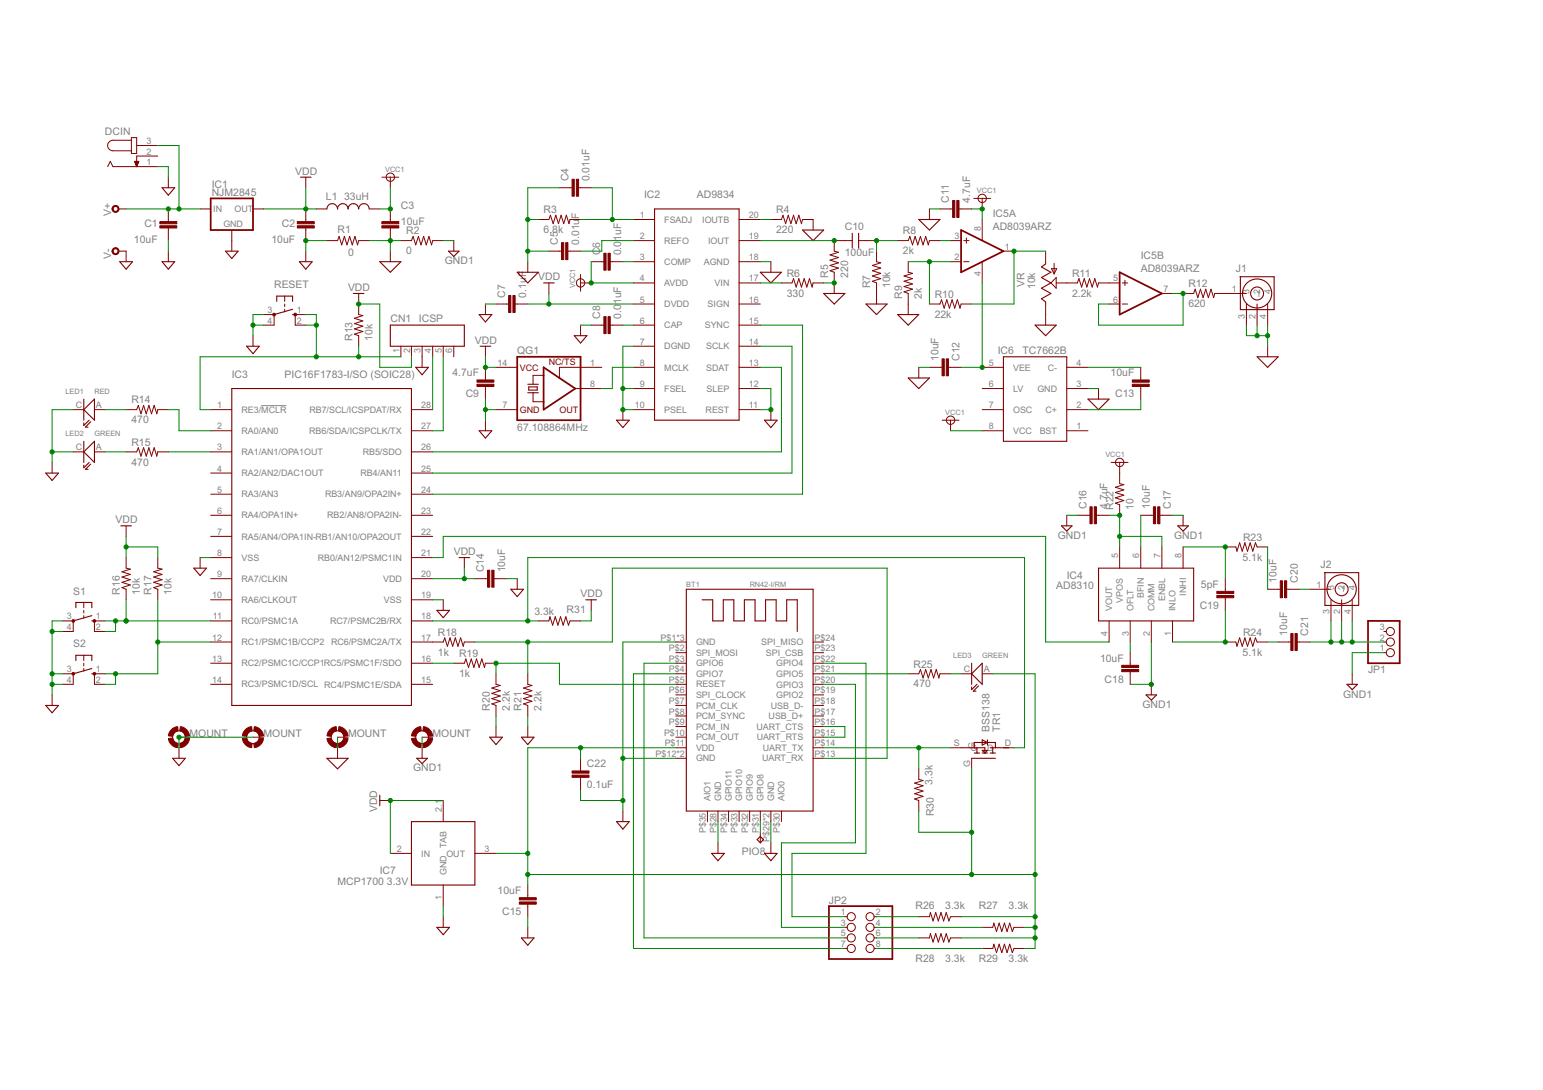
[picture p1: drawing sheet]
<svg xmlns="http://www.w3.org/2000/svg" width="297mm" height="210mm" viewBox="0 0 297 210" stroke-linecap="round" stroke-linejoin="round" font-family="sans-serif">
<path d="M50.3 78.1h4.8" fill="none" stroke="#808080" stroke-width=".19"/>
<g fill="none" stroke="#800000" stroke-width=".21">
<path d="M31.2 36.2h2.4l-1.2 1.4zM57.8 34.1h2.1M23.1 50.4h2.4l-1.2 1.4zM31.2 50.4h2.4l-1.2 1.4zM43.4 48.4h2.4l-1.2 1.4zM53.3 58v-1h3v1M56.3 59.6l-3.5 1M57.6 50.4h2.5l-1.2 1.4zM62.9 40.2a1.03 1.03 0 0 1 1.1-1 1.03 1.03 0 0 1 1 1 1.02 1.02 0 0 1 1-1 1.02 1.02 0 0 1 1 1 1.02 1.02 0 0 1 1-1 1.02 1.02 0 0 1 1 1 1.02 1.02 0 0 1 1.1-1 1.02 1.02 0 0 1 1 1M68 56.5h2.1M73.1 50.4h4.1l-2.1 2zM86.3 48.4h2.1l-1 1z"/>
<path d="M99.6 52.4h4l-2 2.1zM104.6 54.5h2.1M126 40.2h16.3v40.7h-16.3zM146.4 52.4h4l-2 2.1zM154.5 44.3h4.1l-2.1 2zM158.6 56.5h4l-2 2zM164.1 44.9v2.9M165.3 44.9v2.9M166.7 58.5h4.1l-2.1 2.1zM176.9 42.3h4.1l-2.1 2zM201.3 50.8l-.8 .6 1.8 1-1.8 1 1.8 1.1-1.8 1 1.8 1-1.8 1 .8 .6M238.7 53.3h6.6v6.3h-6.5v-6.3"/>
<path d="M16.1 78.9l2.1-2v4zM16.1 76.9v4M44.6 74.8h34.6v61h-34.6zM47.5 66.7h2.4l-1.2 1.4zM56.3 60.6h.5M75.1 62.6h14.3v4.1h-14.3zM80 70.7h2.5l-1.2 1.5zM92.2 60.6h2.5l-1.2 1.4zM92.4 66.7h2.1M101.6 75.6h2M101.6 74h2M101.8 74.5h1.6v.6h-1.6z"/>
<path d="M110.6 64.6h2.4l-1.2 1.5zM172.8 60.6h4.1l-2.1 2zM174.8 72.8h4.1l-2 2zM193.2 68.7h12.2v16.3h-12.2zM199.3 62.6h4l-2 2zM209.4 76.9h4.1l-2 2zM242 68.7h4.1l-2.1 2zM8.8 91.1h2.5l-1.3 1.4zM16.1 87l2.1-2v4zM16.1 85v4M17.2 80.9l-1.1 1v-.5M17.2 89l-1.1 1.1v-.5"/>
<path d="M17.5 81.2l-1.1 1.1h.6M17.5 89.4l-1.1 1h.6M92.2 83h2.5l-1.2 1.4zM118.7 80.9h2.4l-1.2 1.4zM147.2 80.9h2.4l-1.2 1.4zM14.6 117v-1h3.1v1M17.7 119.6h.5M17.7 118.6l-3.6 1M23.3 101.3h2M37.3 109.4h2.5l-1.3 1.4zM84.1 117.5h2.4l-1.2 1.5zM88.4 107.4h2"/>
<path d="M98.3 113.5h2.5l-1.2 1.4zM112.8 115.5h2M132.1 113.5h24.4v42.7h-24.4zM135.2 115.5h2v4.1h2v-4.1h2.1v4.1h2v-4.1h2.1v4.1h2v-4.1h2v4.1h2v-4.1h2.1v6.1M204.3 101.3h2.1l-1 1zM211.5 109.4h18.3v10.2h-18.3zM226.7 101.3h2.1l-1 1zM255 110.3h6.6v6.3h-6.5v-6.3M8.8 135.8h2.5l-1.3 1.5zM14.6 127.2v-1h3.1v1M17.7 129.8h.5M17.7 128.7l-3.6 1.1"/>
<path d="M187 129.8l2.1-2.1v4.1zM187 127.7v4.1M188.1 131.8l-1.1 1v-.5M188.4 132.1l-1 1h.5M220.6 133.8h2.1l-1.1 1zM259.3 131.8h2l-1 1zM33.2 146h2.5l-1.2 1.4zM62.9 146h4.1l-2 2.1zM73.1 153.1v2.1M79.2 158.2h12.2v12.2h-12.2zM80.2 146h2.1l-1 1zM94.3 142h2.4l-1.2 1.4z"/>
<path d="M100.4 142h2.4l-1.2 1.4zM118.7 158.2h2.4l-1.2 1.5zM185 144h4.6v1M187 146h4.6M187.6 145h1M187.6 144v-1h4v1M188.1 144v1M189.1 142.5l1 .5-1 .5zM189.1 145h1M189.1 144.5h1l-.5 .5zM190.1 142.5v1M190.6 145h1"/>
<path d="M190.6 144h3.6M191.1 144v1M84.1 178.6h2.4l-1.2 1.4zM137 164.3h2.4l-1.2 1.5zM145.8 161.7l.6-.6 .6 .6-.6 .6zM147.2 164.3h2.4l-1.2 1.5zM100.4 180.6h2.4l-1.2 1.4z"/>
<circle cx="242" cy="56.5" r="1.25"/>
<circle cx="242" cy="56.5" r="2.81"/>
<circle cx="258.3" cy="113.5" r="1.25"/>
<circle cx="258.3" cy="113.5" r="2.81"/>
</g>
<g fill="none" stroke="#800000" stroke-width=".19">
<path d="M20.7 32.1l.5-1 .5 1h8.7M25.3 27h-3.6a1.02 1.02 0 0 0-1 1 1.02 1.02 0 0 0 1 1h3.6M25.3 26.5h1v3h-1zM25.9 31.1h.8l-.4 1zM25.9 31.2h.8M26 31.2h.6M26 31.3h.6M26 31.4h.6M26.1 31.5h.4M26.1 31.6h.4M26.1 31.7h.4M26.2 31.8h.2"/>
<path d="M26.2 31.9h.2M26.3 32h.1M26.3 28h4.1M30.4 30.1h-4.1v2M32.4 34.1v2.1M58.9 34.1v2.1M73.5 34.1h3.3M75.1 34.1v2.1M107.7 36.2h2.5M111.4 36.2h2.4M187.5 38.2h3.2M189.1 38.2v2"/>
<path d="M22.9 48.4h1.4v2M22.9 40.2h1.4M32.4 40.2v2.5M32.4 43.9v2.4M32.4 48.4v2M38.5 40.2h2.1M44.6 44.3v4.1M48.7 40.2h2M54.8 57v1M54.8 58.5v.6M54.8 59.6v.5M58.9 40.2v2.5"/>
<path d="M58.9 43.9v2.4M58.9 48.4v2M60.9 40.2h2M62.9 46.3h2.1l.3-.8 .5 1.7 .5-1.7 .5 1.7 .5-1.7 .5 1.7 .5-1.7 .5 1.7 .2-.9h2.1M69 56.5v4.1l.8 .2-1.6 .5 1.6 .5-1.6 .5 1.6 .5-1.6 .5 1.6 .5-1.6 .5 .8 .3v2.1M71.1 40.2h2M75.1 40.2v2.5M75.1 43.9v2.4M75.1 48.4v2M77.2 46.3h2l.3-.8 .5 1.7 .5-1.7 .5 1.7 .6-1.7 .5 1.7 .5-1.7 .5 1.7 .2-.9h2M87.4 46.3v2.1M93.5 58.5v2.1"/>
<path d="M95.5 58.5h2.4M99.1 58.5h2.5M101.6 50.4v2M103.6 42.3h2.1l.3-.9 .5 1.7 .5-1.7 .5 1.7 .5-1.7 .5 1.7 .5-1.7 .5 1.7 .2-.8h2.1M105.7 48.4h2.4M105.7 54.5v2M109.3 48.4h2.5M111.8 54.5h2M111.8 52.9v3.2M113.8 50.4h2.4M117.5 50.4h2.4M121.9 50.4h4.1"/>
<path d="M121.9 54.5h4.1M121.9 58.5h4.1M121.9 42.3h4.1M121.9 46.3h4.1M142.3 50.4h4.1M142.3 54.5h4.1M142.3 58.5h4.1M142.3 42.3h4.1M142.3 46.3h4.1M148.4 42.3h2l.3-.9 .5 1.7 .5-1.7 .6 1.7 .5-1.7 .5 1.7 .5-1.7 .5 1.7 .2-.8h2v2M148.4 50.4v2M150.4 54.5h2.1l.3-.8 .5 1.6 .5-1.6 .5 1.6 .5-1.6 .5 1.6 .5-1.6 .5 1.6 .2-.8h2.1"/>
<path d="M164.1 46.3h-3.5v2.1l.8 .2-1.6 .5 1.6 .5-1.6 .5 1.6 .5-1.6 .5 1.6 .5-1.6 .5 .8 .3v4.1M165.3 46.3h3.4M168.7 48.4v2l.8 .2-1.6 .5 1.6 .5-1.6 .5 1.6 .5-1.6 .5 1.6 .6-1.6 .5 .8 .3v4M172.8 46.3h2l.4-.8 .5 1.7 .5-1.7 .5 1.7 .5-1.7 .5 1.7 .5-1.7 .5 1.7 .2-.9h2.1M174.8 50.4v2l.9 .2-1.7 .5 1.7 .6-1.7 .5 1.7 .5-1.7 .5 1.7 .5-1.7 .5 .8 .3v4.1M178.9 58.5h2.1l.3-.8 .5 1.7 .5-1.7 .5 1.7 .5-1.7 .5 1.7 .5-1.7 .5 1.7 .2-.9h2M178.9 40.2v2.1M181 40.2h2.4M183 50.4h2M183 46.3h2M184.6 40.2h2.4M185.5 50.4h1"/>
<path d="M185.5 46.3h1M186 45.8v1M189.1 42.3v4M189.1 50.4v4.1M193.2 48.4h2M201.3 48.4v2.4M201.3 58.1v4.5M202.4 51.7h1l-.5 1zM202.9 50.7v2M203.3 54.5h4.1l.3-.8 .5 1.6 .5-1.6 .5 1.6 .5-1.6 .5 1.6 .6-1.6 .5 1.6 .2-.8h4M203.3 53.4v2.1l-1-1zM213.5 58.5h2"/>
<path d="M216 54.5h1.1M216 58.5h1.1M216.6 54v1M223.7 56.5h2M227.8 56.5h2l.3-.8 .5 1.6 .5-1.6 .5 1.6 .5-1.6 .5 1.6 .5-1.6 .5 1.6 .2-.8h6.1M239.9 58.5v4.1M242 58.5v4.1M244 58.5v4.1M14.1 78.9h2M18.2 78.9h2M24.3 78.9h2l.3-.8 .5 1.6 .5-1.6 .6 1.6 .5-1.6 .5 1.6 .5-1.6 .5 1.6 .2-.8h2M40.6 78.9h4"/>
<path d="M48.7 64.6v2.1M50.7 60.6h2.1v2h-2.1M58.9 60.6h-2.1v2h2.1M77.2 66.7v2M79.2 78.9h4.1M79.2 66.7v2M81.3 66.7v4M83.3 66.7v2M85.3 66.7v2M87.4 66.7v2M93.5 66.7v2M93.5 70.7v2.5"/>
<path d="M93.5 74.4v2.5M95.5 70.7h4.1M95.5 78.9h4.1M102.6 75.6v1.8h2M104.6 72.3h-2v1.7M110.7 74.8h5.1M111.8 62.6v2M113.8 62.6h2.4M115.8 70.7h-8.1v2.1M117.5 62.6h2.4M119.9 78.9v2M121.9 62.6h4.1"/>
<path d="M121.9 66.7h4.1M121.9 74.8h4.1M121.9 70.7h4.1M121.9 78.9h4.1M142.3 62.6h4.1M142.3 66.7h4.1M142.3 74.8h4.1M142.3 70.7h4.1M142.3 78.9h4.1M148.4 78.9v2M176.9 70.7v2.1M178.9 70.7h2.5"/>
<path d="M182.6 70.7h2.4M189.1 74.8h4.1M189.1 70.7h4.1M189.1 78.9h4.1M205.4 74.8h4M205.4 70.7h4M205.4 78.9h4M211.5 74.8v2.1M219.6 70.7v2.5M219.6 74.4v2.5M244 66.7v2M10 89v2.1"/>
<path d="M14.1 87h2M18.2 87h2M24.3 87h2l.3-.8 .5 1.6 .5-1.6 .6 1.6 .5-1.6 .5 1.6 .5-1.6 .5 1.6 .2-.8h2M40.6 83h4M40.6 87h4M40.6 91.1h4M40.6 95.2h4M40.6 99.2h4M79.2 83h4.1M79.2 87h4.1M79.2 91.1h4.1M79.2 95.2h4.1"/>
<path d="M79.2 99.2h4.1M93.5 80.9v2.1M181.4 80.9h3.2M183 80.9v2.1M189.1 83h4.1M205.4 83h4M205.4 99.2v2.1M207.4 99.2h2.4M211.1 99.2h2.4M213.9 89h3.3M215.5 89v4.1l.8 .2-1.6 .5 1.6 .5-1.6 .5 1.6 .6-1.6 .5 1.6 .5-1.6 .5 .8 .3v2M219.6 99.2h2.5"/>
<path d="M223.3 99.2h2.4M227.8 99.2v2.1M12.1 119.6h2v2h-2M16.1 116v1M16.1 117.5v.5M16.1 118.6v.5M20.2 119.6h-2v2h2M24.3 101.3v2M24.3 107.4v2l.8 .2-1.6 .5 1.6 .5-1.6 .5 1.6 .5-1.6 .5 1.6 .5-1.6 .6 .8 .3v2M30.4 107.4v2l.8 .2-1.6 .5 1.6 .5-1.6 .5 1.6 .5-1.6 .5 1.6 .5-1.6 .6 .8 .3v2M38.5 107.4v2M40.6 103.3h4"/>
<path d="M40.6 115.5h4M40.6 111.4h4M40.6 107.4h4M40.6 119.6h4M79.2 103.3h4.1M79.2 115.5h4.1M79.2 111.4h4.1M79.2 107.4h4.1M79.2 119.6h4.1M85.3 115.5v2M89.4 107.4v2M91.4 111.4h2.5"/>
<path d="M95.1 111.4h2.4M99.6 111.4v2.1M103.6 119.6h2.1l.2-.8 .5 1.6 .5-1.6 .5 1.6 .5-1.6 .5 1.6 .5-1.6 .5 1.6 .3-.8h2.1M113.8 115.5v2M213.5 119.6v4M215.5 105.3v4.1M217.6 119.6v4M219.6 105.3v4.1M221.6 119.6v4M223.7 105.3v4.1M225.7 119.6v4M227.8 105.3v4.1"/>
<path d="M235.9 105.3h2l.2 .9 .5-1.7 .5 1.7 .5-1.7 .6 1.7 .5-1.7 .5 1.7 .5-1.7 .3 .8h2M235.9 111.4v2.5M235.9 115.1v2.4M244 113.5h2.5M247.7 113.5h2.4M252.2 113.5h4M256.2 115.5v4.1M258.3 115.5v4.1M260.3 115.5v4.1M10 133.8v2M12.1 129.8h2v2h-2M16.1 126.2v1"/>
<path d="M16.1 127.7v.5M16.1 128.7v.5M20.2 129.8h-2v2h2M40.6 123.6h4M40.6 127.7h4M40.6 131.8h4M79.2 123.6h6.1l.3-.8 .5 1.7 .5-1.7 .5 1.7 .6-1.7 .5 1.7 .5-1.7 .5 1.7 .2-.9h2M79.2 127.7h4.1M79.2 131.8h4.1M87.4 127.7h2l.3-.8 .5 1.6 .5-1.6 .5 1.6 .5-1.6 .5 1.6 .6-1.6 .5 1.6 .2-.8h2M95.5 129.8v2l.8 .2-1.6 .5 1.6 .5-1.6 .5 1.6 .5-1.6 .5 1.6 .5-1.6 .6 .8 .2v2.1M95.5 139.9v2.1"/>
<path d="M101.6 129.8v2l.8 .2-1.6 .5 1.6 .5-1.6 .5 1.6 .5-1.6 .5 1.6 .5-1.6 .6 .8 .2v2.1M101.6 139.9v2.1M130.1 123.6h2M130.1 127.7h2M130.1 131.8h2M130.1 125.7h2M130.1 129.8h2M130.1 133.8h2M130.1 135.8h2M130.1 137.9h2M130.1 139.9h2M156.5 123.6h2.1"/>
<path d="M156.5 127.7h2.1M156.5 131.8h2.1M156.5 125.7h2.1M156.5 129.8h2.1M156.5 133.8h2.1M156.5 135.8h2.1M156.5 137.9h2.1M156.5 139.9h2.1M174.8 129.8h2.1l.3-.9 .5 1.7 .5-1.7 .5 1.7 .5-1.7 .5 1.7 .5-1.7 .5 1.7 .3-.8h2M185 129.8h2M189.1 129.8h2M217.6 125.7v2.4"/>
<path d="M217.6 129.3v2.5M221.6 131.8v2M235.9 123.6h2l.2 .9 .5-1.7 .5 1.7 .5-1.7 .6 1.7 .5-1.7 .5 1.7 .5-1.7 .3 .8h2M246.1 123.6h2.4M249.7 123.6h2.5M260.3 129.8v2M266.4 123.6h.4M266.4 125.7h.4M266.4 121.6h.4M34.5 142h2M34.5 144v2M48.7 142h2"/>
<path d="M65 142h2M65 144v2M73.1 154.2h2M81.3 144v2M81.3 142h2M85.3 154.2v4M111.8 146v2.5M111.8 149.7v2.4M119.9 156.2v2M130.1 142h2M130.1 144h2M130.1 146h2"/>
<path d="M136.2 156.2v2M138.2 156.2v2M140.3 156.2v2M142.3 156.2v2M144.3 156.2v2M146.4 156.2v2M148.4 156.2v2M150.4 156.2v2M156.5 142h2.1M156.5 144h2.1M156.5 146h2.1M176.9 148.1v2l.8 .2-1.6 .5 1.6 .5-1.6 .5 1.6 .5-1.6 .5 1.6 .6-1.6 .5 .8 .3v2"/>
<path d="M183 144h2M187 146v2.1M193.2 144h2M75.1 164.3h4.1M85.3 170.4v4.1M85.3 176.5v2.1M91.4 164.3h4.1M101.6 170.4v2.5M101.6 174.1v2.4M101.6 178.6v2M138.2 162.3v2M146.4 160.3v2"/>
<path d="M148.4 162.3v2M162.6 176.5h.5M162.6 178.6h.5M168.3 176.5h.4M168.3 178.6h.4M176.9 176.5h2l.2-.8 .5 1.7 .5-1.7 .5 1.7 .5-1.7 .6 1.7 .5-1.7 .5 1.7 .3-.9h2M189.1 178.6h2l.2-.8 .5 1.6 .5-1.6 .5 1.6 .6-1.6 .5 1.6 .5-1.6 .5 1.6 .3-.8h2M162.6 180.6h.5M162.6 182.6h.5M168.3 180.6h.4M168.3 182.6h.4M176.9 180.6h2l.2-.8 .5 1.6 .5-1.6 .5 1.6 .5-1.6 .6 1.6 .5-1.6 .5 1.6 .3-.8h2"/>
<path d="M189.1 182.6h2l.2-.8 .5 1.7 .5-1.7 .5 1.7 .6-1.7 .5 1.7 .5-1.7 .5 1.7 .3-.9h2"/>
<circle cx="75.1" cy="34.1" r=".8"/>
<circle cx="189.1" cy="38.2" r=".8"/>
<circle cx="111.8" cy="54.5" r=".8"/>
<circle cx="183" cy="80.9" r=".8"/>
<circle cx="215.5" cy="89" r=".8"/>
<circle cx="267.7" cy="125.7" r=".78"/>
<circle cx="267.7" cy="123.6" r=".78"/>
<circle cx="267.7" cy="121.6" r=".78"/>
<circle cx="34.5" cy="142" r="1.23"/>
<circle cx="48.7" cy="142" r="1.23"/>
<circle cx="65" cy="142" r="1.23"/>
<circle cx="81.3" cy="142" r="1.23"/>
<circle cx="163.9" cy="178.6" r=".78"/>
<circle cx="163.9" cy="176.5" r=".78"/>
<circle cx="167.5" cy="178.6" r=".78"/>
<circle cx="167.5" cy="176.5" r=".78"/>
<circle cx="163.9" cy="182.6" r=".78"/>
<circle cx="163.9" cy="180.6" r=".78"/>
<circle cx="167.5" cy="180.6" r=".78"/>
<circle cx="167.5" cy="182.6" r=".78"/>
</g>
<path d="M40.6 38.2h8.1v6.1h-8.1zM185 44.3l8.2 4.1-8.2 4zM215.5 52.4l8.2 4.1-8.2 4.1zM99.6 68.7h12.2v12.2h-12.2zM104.6 70.7l6.1 4.1-6.1 4.1zM263.4 119.6h6.1v8.1h-6.1zM159.6 174.5h12.2v10.2h-12.2z" fill="none" stroke="#800000" stroke-width=".34"/>
<g fill="#800000" stroke="#800000" stroke-width=".19">
<path d="M184.2 38.6h.4v3.3h-.4z"/>
<path d="M183.4 38.6h.4v3.3h-.4z"/>
<path d="M218 73.2h3.2v.4h-3.2z"/>
<path d="M218 74h3.2v.4h-3.2z"/>
<path d="M181.4 69.1h.4v3.3h-.4z"/>
<path d="M182.2 69.1h.4v3.3h-.4z"/>
<path d="M246.5 111.8h.4v3.3h-.4z"/>
<path d="M247.3 111.8h.4v3.3h-.4z"/>
<path d="M248.5 122h.4v3.3h-.4z"/>
<path d="M249.3 122h.4v3.3h-.4z"/>
<path d="M234.3 113.9h3.2v.4h-3.2z"/>
<path d="M234.3 114.7h3.2v.4h-3.2z"/>
<path d="M222 97.6h.5v3.3h-.5z"/>
<path d="M222.9 97.6h.4v3.3h-.4z"/>
<path d="M215.9 128.1h3.3v.4h-3.3z"/>
<path d="M215.9 128.9h3.3v.4h-3.3z"/>
<path d="M108.9 46.7h.4v3.3h-.4z"/>
<path d="M108.1 46.7h.4v3.3h-.4z"/>
<path d="M98.7 56.9h.5v3.3h-.5z"/>
<path d="M97.9 56.9h.4v3.3h-.4z"/>
<path d="M111 34.5h.4v3.3h-.4z"/>
<path d="M110.1 34.5h.5v3.3h-.5z"/>
<path d="M117.1 48.8h.4v3.2h-.4z"/>
<path d="M116.2 48.8h.5v3.2h-.5z"/>
<path d="M117.1 61h.4v3.2h-.4z"/>
<path d="M116.2 61h.5v3.2h-.5z"/>
<path d="M91.8 73.2h3.3v.4h-3.3z"/>
<path d="M91.8 74h3.3v.4h-3.3z"/>
<path d="M100 172.9h3.2v.4h-3.2z"/>
<path d="M100 173.7h3.2v.4h-3.2z"/>
<path d="M57.2 42.7h3.3v.4h-3.3z"/>
<path d="M57.2 43.5h3.3v.4h-3.3z"/>
<path d="M73.5 42.7h3.3v.4h-3.3z"/>
<path d="M73.5 43.5h3.3v.4h-3.3z"/>
<path d="M30.8 42.7h3.2v.4h-3.2z"/>
<path d="M30.8 43.5h3.2v.4h-3.2z"/>
<path d="M210.7 97.6h.4v3.3h-.4z"/>
<path d="M209.8 97.6h.4v3.3h-.4z"/>
<path d="M94.7 109.8h.4v3.3h-.4z"/>
<path d="M93.9 109.8h.4v3.3h-.4z"/>
<path d="M110.1 149.3h3.3v.4h-3.3z"/>
<path d="M110.1 148.5h3.3v.4h-3.3z"/>
</g>
<g fill="#800000" stroke="#800000" stroke-width=".19">
<path d="M21.7 39.8a.67 .67 0 0 1 1.1 .1 .67 .67 0 0 1-.4 1 .67 .67 0 0 1-.8-.7h.2a.48 .48 0 0 1 .6-.4 .48 .48 0 0 1 .2 .7 .48 .48 0 0 1-.8-.1v-.2h-.2z" fill-rule="evenodd"/>
<path d="M21.7 47.9a.67 .67 0 0 1 1.1 .1 .67 .67 0 0 1-.4 1 .67 .67 0 0 1-.8-.6h.2a.48 .48 0 0 1 .6-.5 .48 .48 0 0 1 .2 .8 .48 .48 0 0 1-.8-.2v-.1h-.2z" fill-rule="evenodd"/>
<path d="M34.7 139.9a2.04 2.04 0 0 1 1.8 1.8l-.8 .1-.4-.7-.7-.4z" fill-rule="evenodd"/>
<path d="M33 140.5l.6-.4 .6-.2 .1 .8-.7 .4-.4 .7-.8-.1 .2-.6z" fill-rule="evenodd"/>
<path d="M32.4 142.2l.8-.1 .4 .7 .7 .4-.1 .8a1.99 1.99 0 0 1-1.8-1.8z" fill-rule="evenodd"/>
<path d="M34.6 143.2l.7-.4 .4-.7 .8 .1a2.04 2.04 0 0 1-1.8 1.8z" fill-rule="evenodd"/>
<path d="M49 139.9a1.99 1.99 0 0 1 1.7 1.8l-.8 .1-.3-.7-.7-.4z" fill-rule="evenodd"/>
<path d="M47.2 140.5l.7-.4 .6-.2v.8l-.7 .4-.3 .7-.8-.1 .1-.6z" fill-rule="evenodd"/>
<path d="M46.7 142.2l.8-.1 .3 .7 .7 .4v.8a1.99 1.99 0 0 1-1.8-1.8z" fill-rule="evenodd"/>
<path d="M49.9 142.1l.8 .1a1.99 1.99 0 0 1-1.7 1.8l-.1-.8 .7-.4z" fill-rule="evenodd"/>
<path d="M65.2 139.9a1.99 1.99 0 0 1 1.8 1.8l-.8 .1-.4-.7-.7-.4z" fill-rule="evenodd"/>
<path d="M63.5 140.5l.7-.4 .5-.2 .1 .8-.7 .4-.3 .7-.9-.1 .2-.6z" fill-rule="evenodd"/>
<path d="M62.9 142.2l.9-.1 .3 .7 .7 .4-.1 .8a1.99 1.99 0 0 1-1.8-1.8z" fill-rule="evenodd"/>
<path d="M65.1 143.2l.7-.4 .4-.7 .8 .1a1.99 1.99 0 0 1-1.8 1.8z" fill-rule="evenodd"/>
<path d="M81.5 139.9a2.04 2.04 0 0 1 1.8 1.8l-.8 .1-.4-.7-.7-.4z" fill-rule="evenodd"/>
<path d="M79.8 140.5l.6-.4 .6-.2 .1 .8-.7 .4-.4 .7-.8-.1 .2-.6z" fill-rule="evenodd"/>
<path d="M79.2 142.2l.8-.1 .4 .7 .7 .4-.1 .8a1.99 1.99 0 0 1-1.8-1.8z" fill-rule="evenodd"/>
<path d="M81.4 143.2l.7-.4 .4-.7 .8 .1a2.04 2.04 0 0 1-1.8 1.8z" fill-rule="evenodd"/>
<path d="M13.9 119.4h.4v.4h-.4z" fill-rule="evenodd"/>
<path d="M18 119.4h.4v.4h-.4z" fill-rule="evenodd"/>
<circle cx="52.8" cy="60.6" r=".27"/>
<circle cx="56.8" cy="60.6" r=".27"/>
<circle cx="14.1" cy="129.7" r=".27"/>
<circle cx="18.2" cy="129.7" r=".27"/>
</g>
<g fill="none" stroke="#008000" stroke-width=".19">
<path d="M30.4 32.1h2v2M30.4 28h4.1v12.2M58.9 36.2v4M75.1 36.2v4h-2M107.7 36.2h-6.1v14.2M113.8 36.2h4.1v6.1M24.3 40.2h14.2M32.4 46.3v2.1M50.7 40.2h10.2M62.9 46.3h-4v2.1M69 58.5h4.1v12.2h6.1v-2M71.1 46.3h6.1"/>
<path d="M75.1 46.3v2.1M85.3 46.3h2.1M93.5 58.5h2M101.6 42.3h2M101.6 48.4h4.1M101.6 58.5h20.3M105.7 56.5v2M111.8 42.3h10.1M113.8 50.4v4.1h8.1M119.9 50.4h2M121.9 46.3h-6.1v2.1h-4M146.4 54.5h4"/>
<path d="M146.4 50.4h2M146.4 42.3h2M146.4 46.3h14.2M158.6 54.5h2M172.8 46.3h-4.1v2.1M174.8 50.4h8.2M178.9 40.2h2.1M178.9 50.4v8.1M181 46.3h2M187 40.2h2.1v2.1M189.1 54.5v16.2h-4.1M201.3 48.4h-6.1v10.1h-8.2"/>
<path d="M225.7 56.5h2.1v6.1h-16.3v-4.1h2M14.1 78.9h-4.1v10.1M20.2 78.9h4.1M32.4 78.9h2.1v4.1h6.1M48.7 62.6h2M50.7 60.6h-2v4M58.9 62.6h2M58.9 60.6h2v8.1M69 66.7v2M77.2 68.7h-38.7v10.2h2.1M83.3 68.7v10.2M85.3 68.7v14.3h-2"/>
<path d="M93.5 68.7v2h2M93.5 78.9h2M93.5 76.9v4M111.8 62.6h2M119.9 74.8h2M119.9 62.6h2M121.9 70.7h-4v4.1h-2.1M121.9 66.7h-2v12.2h2M146.4 74.8h2v4.1h-2M146.4 70.7h4v16.3h-67.1M146.4 62.6h8.1v32.6h-71.2M146.4 66.7h6.1v24.4h-69.2"/>
<path d="M176.9 70.7h2M209.4 74.8h2.1M209.4 70.7h10.2M219.6 76.9v2h-10.2M239.9 62.6v2h4.1M242 62.6v2M244 62.6v4.1M10 87h4.1M20.2 87h4.1M32.4 87h8.2M183 83h6.1M205.4 99.2h2"/>
<path d="M213.5 99.2h2v6.1M219.6 99.2v6.1M225.7 99.2h2.1M12.1 119.6h-2.1v14.2M20.2 119.6h20.4M22.2 119.6v2h-2M24.3 105.3h6.1v2.1M24.3 103.3v4.1M24.3 115.5v4.1M30.4 115.5v14.3h-10.2M38.5 107.4h2.1M83.3 107.4h2v-4.1h116v20.3h12.2"/>
<path d="M83.3 111.4h8.1M83.3 115.5h2M83.3 119.6h20.3M89.4 109.4v2M97.5 111.4h2.1M101.6 119.6v-12.2h95.6v36.6h-2M113.8 117.5v2.1h-2M215.5 103.3h8.2v2M227.8 105.3h8.1v6.1M235.9 117.5v6.1h-10.2M244 105.3v8.2M250.1 113.5h2.1"/>
<path d="M256.2 119.6v4M258.3 119.6v4M260.3 119.6v4M10 131.8h2.1M10 129.8h2.1M10 121.6h2.1M22.2 129.8v2h-2M30.4 123.6h10.2M83.3 127.7h4.1M91.4 123.6h26.5v-14.2h52.9v36.6h-12.2M95.5 129.8v-2.1h12.2v4.1h22.4M95.5 137.9v2"/>
<path d="M101.6 123.6v6.2M101.6 137.9v2M130.1 123.6h-10.2v32.6M130.1 129.8h-8.2v52.8h40.7M130.1 127.7h-6.1v52.9h38.6M158.6 139.9h4v2.1h-4M158.6 131.8h6.1v30.5h-14.3v16.3h12.2M158.6 129.8h16.2M158.6 127.7h8.1v36.6h-14.2v12.2h10.1M183 129.8h2M191.1 129.8h8.2v52.8h-2.1M217.6 123.6v2.1"/>
<path d="M221.6 123.6v8.2h-4M244 123.6h2.1M252.2 123.6h14.2M266.4 125.7h-6.1v4.1M48.7 142h-14.2v2M65 142v2M81.3 142v2M85.3 154.2h-10.2v10.1M111.8 152.1v2.1h8.1M111.8 144v2M119.9 146h10.2M130.1 144h-28.5v26.4"/>
<path d="M138.2 158.2v4.1M146.4 158.2v2.1M148.4 158.2v4.1M158.6 144h24.4M176.9 144v4.1M176.9 156.2v4.1h10.1M187 148.1v20.3M85.3 174.5v2M95.5 164.3h6.1M101.6 176.5v2.1M101.6 168.4h97.7M168.7 178.6h20.4"/>
<path d="M168.7 176.5h8.2M185 176.5h14.3M197.2 178.6h2.1M168.7 180.6h8.2M168.7 182.6h20.4M185 180.6h14.3"/>
</g>
<g fill="#008000" stroke="#008000" stroke-width=".19">
<circle cx="160.6" cy="54.5" r=".4"/>
<circle cx="101.6" cy="42.3" r=".4"/>
<circle cx="101.6" cy="48.4" r=".4"/>
<circle cx="244" cy="64.6" r=".4"/>
<circle cx="242" cy="64.6" r=".4"/>
<circle cx="75.1" cy="46.3" r=".4"/>
<circle cx="189.1" cy="40.2" r=".4"/>
<circle cx="113.8" cy="54.5" r=".4"/>
<circle cx="75.1" cy="40.2" r=".4"/>
<circle cx="178.9" cy="50.4" r=".4"/>
<circle cx="227.8" cy="56.5" r=".4"/>
<circle cx="195.2" cy="48.4" r=".4"/>
<circle cx="189.1" cy="70.7" r=".4"/>
<circle cx="168.7" cy="46.3" r=".4"/>
<circle cx="235.9" cy="105.3" r=".4"/>
<circle cx="235.9" cy="123.6" r=".4"/>
<circle cx="160.6" cy="46.3" r=".4"/>
<circle cx="117.9" cy="42.3" r=".4"/>
<circle cx="119.9" cy="74.8" r=".4"/>
<circle cx="119.9" cy="78.9" r=".4"/>
<circle cx="148.4" cy="78.9" r=".4"/>
<circle cx="93.5" cy="78.9" r=".4"/>
<circle cx="58.9" cy="46.3" r=".4"/>
<circle cx="34.5" cy="142" r=".4"/>
<circle cx="10" cy="87" r=".4"/>
<circle cx="48.7" cy="62.6" r=".4"/>
<circle cx="10" cy="121.6" r=".4"/>
<circle cx="10" cy="131.8" r=".4"/>
<circle cx="10" cy="129.8" r=".4"/>
<circle cx="119.9" cy="146" r=".4"/>
<circle cx="119.9" cy="154.2" r=".4"/>
<circle cx="105.7" cy="58.5" r=".4"/>
<circle cx="93.5" cy="70.7" r=".4"/>
<circle cx="69" cy="58.5" r=".4"/>
<circle cx="58.9" cy="40.2" r=".4"/>
<circle cx="89.4" cy="111.4" r=".4"/>
<circle cx="75.1" cy="154.2" r=".4"/>
<circle cx="24.3" cy="105.3" r=".4"/>
<circle cx="101.6" cy="119.6" r=".4"/>
<circle cx="60.9" cy="62.6" r=".4"/>
<circle cx="69" cy="68.7" r=".4"/>
<circle cx="60.9" cy="68.7" r=".4"/>
<circle cx="24.3" cy="119.6" r=".4"/>
<circle cx="22.2" cy="119.6" r=".4"/>
<circle cx="30.4" cy="123.6" r=".4"/>
<circle cx="22.2" cy="129.8" r=".4"/>
<circle cx="32.4" cy="40.2" r=".4"/>
<circle cx="34.5" cy="40.2" r=".4"/>
<circle cx="221.6" cy="131.8" r=".4"/>
<circle cx="101.6" cy="123.6" r=".4"/>
<circle cx="95.5" cy="127.7" r=".4"/>
<circle cx="215.5" cy="103.3" r=".4"/>
<circle cx="215.5" cy="99.2" r=".4"/>
<circle cx="199.3" cy="180.6" r=".4"/>
<circle cx="199.3" cy="178.6" r=".4"/>
<circle cx="101.6" cy="164.3" r=".4"/>
<circle cx="111.8" cy="144" r=".4"/>
<circle cx="101.6" cy="168.4" r=".4"/>
<circle cx="199.3" cy="176.5" r=".4"/>
<circle cx="199.3" cy="168.4" r=".4"/>
<circle cx="187" cy="168.4" r=".4"/>
<circle cx="187" cy="160.3" r=".4"/>
<circle cx="176.9" cy="144" r=".4"/>
<circle cx="256.2" cy="123.6" r=".4"/>
<circle cx="258.3" cy="123.6" r=".4"/>
<circle cx="260.3" cy="123.6" r=".4"/>
</g>
<g font-size="2.2" fill="#808080">
<text x="20.2" y="26">DCIN</text>
<text x="56.8" y="33.6">VDD</text>
<text x="109.4" y="34.9" transform="rotate(-90 109.4 34.9)">C4</text>
<text x="113.5" y="34.9" transform="rotate(-90 113.5 34.9)">0.01uF</text>
<text x="21.4" y="41.7" transform="rotate(-90 21.4 41.7)">V+</text>
<text x="40.8" y="37.8">NJM2845</text>
<text x="40.8" y="36.2">IC1</text>
<text x="62.7" y="38.6">L1</text>
<text x="66.2" y="38.6">33uH</text>
<text x="77.2" y="40.2">C3</text>
<text x="104.6" y="41.1">R3</text>
<text x="124" y="38.2">IC2</text>
<text x="134.2" y="38.2">AD9834</text>
<text x="149.4" y="41.1">R4</text>
<text x="182.7" y="39" transform="rotate(-90 182.7 39)">C11</text>
<text x="186.7" y="39" transform="rotate(-90 186.7 39)">4.7uF</text>
<text x="191.1" y="41.8">IC5A</text>
<text x="25.8" y="46.7">10uF</text>
<text x="27.8" y="43.7">C1</text>
<text x="52.2" y="46.7">10uF</text>
<text x="54.3" y="43.7">C2</text>
<text x="65" y="44.9">R1</text>
<text x="77.2" y="43.3">10uF</text>
<text x="78.2" y="45.1">R2</text>
<text x="104.6" y="44.9">6.8k</text>
<text x="107.4" y="47.1" transform="rotate(-90 107.4 47.1)">C5</text>
<text x="111.5" y="47.1" transform="rotate(-90 111.5 47.1)">0.01u</text>
<text x="111.5" y="42.1" transform="rotate(-90 111.5 42.1)">F</text>
<text x="115.5" y="47.7" transform="rotate(-90 115.5 47.7)">6</text>
<text x="149.4" y="44.9">220</text>
<text x="162.6" y="44.3">C10</text>
<text x="173.8" y="45.1">R8</text>
<text x="191.1" y="44.3">AD8039ARZ</text>
<text x="21.4" y="49.8" transform="rotate(-90 21.4 49.8)">V-</text>
<text x="67" y="49.3">0</text>
<text x="78.2" y="49">0</text>
<text x="85.6" y="50.9">GND1</text>
<text x="103.6" y="54">VDD</text>
<text x="115.5" y="49.2" transform="rotate(-90 115.5 49.2)">C</text>
<text x="119.6" y="49.2" transform="rotate(-90 119.6 49.2)">0.01uF</text>
<text x="151.4" y="53.3">R6</text>
<text x="159.4" y="53.5" transform="rotate(-90 159.4 53.5)">R5</text>
<text x="162.6" y="49.4">100uF</text>
<text x="163.2" y="53.5" transform="rotate(-90 163.2 53.5)">220</text>
<text x="173.8" y="49">2k</text>
<text x="206.4" y="53.3">R11</text>
<text x="219.6" y="52.4">AD8039ARZ</text>
<text x="219.6" y="49.9">IC5B</text>
<text x="237.9" y="52.4">J1</text>
<text x="52.8" y="55.5">RESET</text>
<text x="67" y="56">VDD</text>
<text x="97.2" y="57.3" transform="rotate(-90 97.2 57.3)">C7</text>
<text x="101.3" y="57.3" transform="rotate(-90 101.3 57.3)">0.1uF</text>
<text x="151.4" y="57.1">330</text>
<text x="167.5" y="55.5" transform="rotate(-90 167.5 55.5)">R7</text>
<text x="171.4" y="55.5" transform="rotate(-90 171.4 55.5)">10k</text>
<text x="173.6" y="57.5" transform="rotate(-90 173.6 57.5)">R9</text>
<text x="177.5" y="57.5" transform="rotate(-90 177.5 57.5)">2k</text>
<text x="179.9" y="57.3">R10</text>
<text x="197.2" y="55.2" transform="rotate(-90 197.2 55.2)">VR</text>
<text x="199.3" y="55.7" transform="rotate(-90 199.3 55.7)">10k</text>
<text x="206.4" y="57.1">2.2k</text>
<text x="228.8" y="59.2">620</text>
<text x="228.8" y="55.3">R12</text>
<text x="67.8" y="65.7" transform="rotate(-90 67.8 65.7)">R13</text>
<text x="71.7" y="65.7" transform="rotate(-90 71.7 65.7)">10k</text>
<text x="75.2" y="62">CN1 ICSP</text>
<text x="115.5" y="61.4" transform="rotate(-90 115.5 61.4)">C8</text>
<text x="119.6" y="61.4" transform="rotate(-90 119.6 61.4)">0.01uF</text>
<text x="179.9" y="61.2">22k</text>
<text x="91.4" y="66.2">VDD</text>
<text x="99.6" y="68.2">QG1</text>
<text x="180.6" y="69.5" transform="rotate(-90 180.6 69.5)">10uF</text>
<text x="184.7" y="69.5" transform="rotate(-90 184.7 69.5)">C12</text>
<text x="192.1" y="68.1">IC6</text>
<text x="196.8" y="68.1">TC7662B</text>
<text x="25.3" y="77.7">R14</text>
<text x="44.6" y="72.8">IC3</text>
<text x="54.8" y="72.8">PIC16F1783-I/SO (SOIC28)</text>
<text x="87.1" y="72.5">4.7uF</text>
<text x="89.7" y="76.5">C9</text>
<text x="213.8" y="72.5">10uF</text>
<text x="214.7" y="76.5">C13</text>
<text x="25.3" y="81.5">470</text>
<text x="99.6" y="83">67.108864MHz</text>
<text x="25.3" y="89.7">470</text>
<text x="25.3" y="85.8">R15</text>
<text x="22.2" y="100.8">VDD</text>
<text x="209.1" y="98" transform="rotate(-90 209.1 98)">C16</text>
<text x="213.2" y="98" transform="rotate(-90 213.2 98)">4.7uF</text>
<text x="214.3" y="98.2" transform="rotate(-90 214.3 98.2)">R22</text>
<text x="218.2" y="98.2" transform="rotate(-90 218.2 98.2)">10</text>
<text x="221.3" y="98" transform="rotate(-90 221.3 98)">10uF</text>
<text x="225.4" y="98" transform="rotate(-90 225.4 98)">C17</text>
<text x="87.4" y="106.9">VDD</text>
<text x="203.6" y="103.8">GND1</text>
<text x="226" y="103.8">GND1</text>
<text x="239.2" y="108">5.1k</text>
<text x="239.3" y="104.1">R23</text>
<text x="93.2" y="110.2" transform="rotate(-90 93.2 110.2)">C14</text>
<text x="97.2" y="110.2" transform="rotate(-90 97.2 110.2)">10uF</text>
<text x="203.3" y="113.5">AD8310</text>
<text x="205.4" y="111.4">IC4</text>
<text x="231.2" y="113.2">5pF</text>
<text x="245.7" y="112.3" transform="rotate(-90 245.7 112.3)">10uF</text>
<text x="249.8" y="112.3" transform="rotate(-90 249.8 112.3)">C20</text>
<text x="254.2" y="109.4">J2</text>
<text x="14.1" y="114.5">S1</text>
<text x="23.1" y="114.5" transform="rotate(-90 23.1 114.5)">R16</text>
<text x="26.9" y="114.5" transform="rotate(-90 26.9 114.5)">10k</text>
<text x="29.2" y="114.5" transform="rotate(-90 29.2 114.5)">R17</text>
<text x="33" y="114.5" transform="rotate(-90 33 114.5)">10k</text>
<text x="102.9" y="118.3">3.3k</text>
<text x="109.1" y="118.1">R31</text>
<text x="111.8" y="115">VDD</text>
<text x="231" y="117.2">C19</text>
<text x="14.1" y="124.7">S2</text>
<text x="84.3" y="122.4">R18</text>
<text x="239.3" y="122.4">R24</text>
<text x="247.8" y="122.4" transform="rotate(-90 247.8 122.4)">10uF</text>
<text x="251.9" y="122.4" transform="rotate(-90 251.9 122.4)">C21</text>
<text x="84.3" y="126.3">1k</text>
<text x="88.4" y="130.4">1k</text>
<text x="88.4" y="126.5">R19</text>
<text x="175.9" y="128.5">R25</text>
<text x="211.8" y="127.4">10uF</text>
<text x="212.6" y="131.5">C18</text>
<text x="239.2" y="126.3">5.1k</text>
<text x="263.4" y="129.6">JP1</text>
<text x="94.3" y="136.9" transform="rotate(-90 94.3 136.9)">R20</text>
<text x="98.1" y="136.9" transform="rotate(-90 98.1 136.9)">2.2k</text>
<text x="100.4" y="136.9" transform="rotate(-90 100.4 136.9)">R21</text>
<text x="104.2" y="136.9" transform="rotate(-90 104.2 136.9)">2.2k</text>
<text x="175.9" y="132.4">470</text>
<text x="219.9" y="136.4">GND1</text>
<text x="258.6" y="134.3">GND1</text>
<text x="36.5" y="142">MOUNT</text>
<text x="50.7" y="142">MOUNT</text>
<text x="67" y="142">MOUNT</text>
<text x="83.3" y="142">MOUNT</text>
<text x="190.5" y="140.9" transform="rotate(-90 190.5 140.9)">BSS138</text>
<text x="192.5" y="140.9" transform="rotate(-90 192.5 140.9)">TR1</text>
<text x="79.5" y="148.6">GND1</text>
<text x="113" y="147.8">C22</text>
<text x="113" y="151.8">0.1uF</text>
<text x="179.5" y="151.1" transform="rotate(-90 179.5 151.1)">3.3k</text>
<text x="72.6" y="156.4" transform="rotate(-90 72.6 156.4)">VDD</text>
<text x="179.7" y="157.2" transform="rotate(-90 179.7 157.2)">R30</text>
<text x="142.8" y="164.7">PIO8</text>
<text x="65" y="170.4">MCP1700</text>
<text x="73.1" y="168.4">IC7</text>
<text x="74.5" y="170.4">3.3V</text>
<text x="95.8" y="172.2">10uF</text>
<text x="159.6" y="174">JP2</text>
<text x="96.7" y="176.2">C15</text>
<text x="176.2" y="175.1">R26</text>
<text x="182" y="175.1">3.3k</text>
<text x="188.4" y="175.1">R27</text>
<text x="194.2" y="175.1">3.3k</text>
<text x="176.2" y="185.3">R28</text>
<text x="182" y="185.3">3.3k</text>
<text x="188.4" y="185.3">R29</text>
<text x="194.2" y="185.3">3.3k</text>
</g>
<g font-size="1.9" fill="#808080">
<text x="28.2" y="27.7">3</text>
<text x="28.2" y="29.8">2</text>
<text x="28.2" y="31.8">1</text>
<text x="41.1" y="40.7">IN</text>
<text x="45.1" y="40.7">OUT</text>
<text x="123.2" y="42">1</text>
<text x="144.2" y="42">20</text>
<text x="43" y="43.7">GND</text>
<text x="123.2" y="46.1">2</text>
<text x="127.9" y="42.9">FSADJ</text>
<text x="127.9" y="46.9">REFO</text>
<text x="135.2" y="42.9">IOUTB</text>
<text x="136.3" y="47">IOUT</text>
<text x="144.2" y="46.1">19</text>
<text x="183.8" y="46.1">3</text>
<text x="188.8" y="44.5" transform="rotate(-90 188.8 44.5)">8</text>
<text x="123.2" y="50.1">3</text>
<text x="127.9" y="51">COMP</text>
<text x="135.5" y="51">AGND</text>
<text x="144.2" y="50.1">18</text>
<text x="183.8" y="50.1">2</text>
<text x="188.8" y="53.2" transform="rotate(-90 188.8 53.2)">4</text>
<text x="193.4" y="48.1">1</text>
<text x="123.2" y="54.2">4</text>
<text x="123.2" y="58.3">5</text>
<text x="127.9" y="55.1">AVDD</text>
<text x="127.9" y="59.2">DVDD</text>
<text x="136.2" y="59.2">SIGN</text>
<text x="137.6" y="55.1">VIN</text>
<text x="144.2" y="58.3">16</text>
<text x="144.2" y="54.2">17</text>
<text x="214.3" y="54.2">5</text>
<text x="214.3" y="58.3">6</text>
<text x="224" y="56.2">7</text>
<text x="237.1" y="56.2">1</text>
<text x="240.6" y="56.7" transform="rotate(-90 240.6 56.7)">3</text>
<text x="241.8" y="57.1">1</text>
<text x="242.6" y="56.7" transform="rotate(-90 242.6 56.7)">2</text>
<text x="244.6" y="56.7" transform="rotate(-90 244.6 56.7)">4</text>
<text x="51.5" y="60.3">3</text>
<text x="51.5" y="62.3">4</text>
<text x="57.1" y="60.3">1</text>
<text x="57.1" y="62.3">2</text>
<text x="123.2" y="62.3">6</text>
<text x="127.9" y="63.2">CAP</text>
<text x="135.7" y="63.2">SYNC</text>
<text x="144.2" y="62.3">15</text>
<text x="239.7" y="61.4" transform="rotate(-90 239.7 61.4)">3</text>
<text x="241.7" y="61.4" transform="rotate(-90 241.7 61.4)">2</text>
<text x="243.7" y="61.4" transform="rotate(-90 243.7 61.4)">4</text>
<text x="76.9" y="67.9" transform="rotate(-90 76.9 67.9)">1</text>
<text x="78.9" y="67.9" transform="rotate(-90 78.9 67.9)">2</text>
<text x="81" y="67.9" transform="rotate(-90 81 67.9)">3</text>
<text x="83" y="67.9" transform="rotate(-90 83 67.9)">4</text>
<text x="85" y="67.9" transform="rotate(-90 85 67.9)">5</text>
<text x="87.1" y="67.9" transform="rotate(-90 87.1 67.9)">6</text>
<text x="95.8" y="70.5">14</text>
<text x="113.6" y="70.5">1</text>
<text x="123.2" y="66.4">7</text>
<text x="123.2" y="70.5">8</text>
<text x="127.9" y="67.3">DGND</text>
<text x="127.9" y="71.4">MCLK</text>
<text x="136" y="67.3">SCLK</text>
<text x="136" y="71.4">SDAT</text>
<text x="144.2" y="66.4">14</text>
<text x="144.2" y="70.5">13</text>
<text x="190.3" y="70.5">5</text>
<text x="195" y="71.4">VEE</text>
<text x="201.7" y="71.4">C-</text>
<text x="207.2" y="70.5">4</text>
<text x="113.6" y="74.5">8</text>
<text x="123.2" y="74.5">9</text>
<text x="127.9" y="75.4">FSEL</text>
<text x="136" y="75.4">SLEP</text>
<text x="144.2" y="74.5">12</text>
<text x="190.3" y="74.5">6</text>
<text x="195" y="75.4">LV</text>
<text x="199.7" y="75.4">GND</text>
<text x="207.2" y="74.5">3</text>
<text x="14.6" y="78.6">C</text>
<text x="18.5" y="78.6">A</text>
<text x="41.8" y="82.7">2</text>
<text x="41.8" y="78.6">1</text>
<text x="46.5" y="83.6">RA0/AN0</text>
<text x="46.5" y="79.5">RE3/MCLR</text>
<text x="59.5" y="83.6">RB6/SDA/ICSPCLK/TX</text>
<text x="59.6" y="79.5">RB7/SCL/ICSPDAT/RX</text>
<text x="81.1" y="82.7">27</text>
<text x="81.1" y="78.6">28</text>
<text x="96.7" y="78.6">7</text>
<text x="122.2" y="78.6">10</text>
<text x="127.9" y="79.5">PSEL</text>
<text x="135.8" y="79.5">REST</text>
<text x="144.2" y="78.6">11</text>
<text x="190.3" y="78.6">7</text>
<text x="190.3" y="82.7">8</text>
<text x="195" y="79.5">OSC</text>
<text x="195" y="83.6">VCC</text>
<text x="200.1" y="83.6">BST</text>
<text x="201.3" y="79.5">C+</text>
<text x="207.2" y="82.7">1</text>
<text x="207.2" y="78.6">2</text>
<text x="14.6" y="86.7">C</text>
<text x="18.5" y="86.7">A</text>
<text x="41.8" y="86.7">3</text>
<text x="46.5" y="87.6">RA1/AN1/OPA1OUT</text>
<text x="69.8" y="87.6">RB5/SDO</text>
<text x="81.1" y="86.7">26</text>
<text x="41.8" y="90.8">4</text>
<text x="41.8" y="94.9">5</text>
<text x="46.5" y="91.7">RA2/AN2/DAC1OUT</text>
<text x="46.5" y="95.8">RA3/AN3</text>
<text x="62.6" y="95.8">RB3/AN9/OPA2IN+</text>
<text x="69.4" y="91.7">RB4/AN11</text>
<text x="81.1" y="94.9">24</text>
<text x="81.1" y="90.8">25</text>
<text x="41.8" y="98.9">6</text>
<text x="46.5" y="99.8">RA4/OPA1IN+</text>
<text x="63" y="99.8">RB2/AN8/OPA2IN-</text>
<text x="81.1" y="98.9">23</text>
<text x="41.8" y="103">7</text>
<text x="41.8" y="107.1">8</text>
<text x="46.5" y="103.9">RA5/AN4/OPA1IN-RB1/AN10/OPA2OUT</text>
<text x="46.5" y="108">VSS</text>
<text x="61.2" y="108">RB0/AN12/PSMC1IN</text>
<text x="81.1" y="107.1">21</text>
<text x="81.1" y="103">22</text>
<text x="215.3" y="107.5" transform="rotate(-90 215.3 107.5)">5</text>
<text x="219.3" y="107.5" transform="rotate(-90 219.3 107.5)">6</text>
<text x="223.4" y="107.5" transform="rotate(-90 223.4 107.5)">7</text>
<text x="227.5" y="107.5" transform="rotate(-90 227.5 107.5)">8</text>
<text x="41.8" y="111.2">9</text>
<text x="46.5" y="112">RA7/CLKIN</text>
<text x="73.7" y="112.1">VDD</text>
<text x="81.1" y="111.2">20</text>
<text x="253.4" y="113.2">1</text>
<text x="256.8" y="113.6" transform="rotate(-90 256.8 113.6)">3</text>
<text x="258.9" y="113.6" transform="rotate(-90 258.9 113.6)">2</text>
<text x="260.9" y="113.6" transform="rotate(-90 260.9 113.6)">4</text>
<text x="12.9" y="119.3">3</text>
<text x="18.5" y="119.3">1</text>
<text x="40.8" y="115.2">10</text>
<text x="41" y="119.3">11</text>
<text x="46.5" y="116.1">RA6/CLKOUT</text>
<text x="73.9" y="116.1">VSS</text>
<text x="81.1" y="119.3">18</text>
<text x="81.1" y="115.2">19</text>
<text x="214.1" y="117.7" transform="rotate(-90 214.1 117.7)">VOUT</text>
<text x="216.2" y="116" transform="rotate(-90 216.2 116)">VPOS</text>
<text x="218.2" y="117.7" transform="rotate(-90 218.2 117.7)">OFLT</text>
<text x="220.2" y="115.2" transform="rotate(-90 220.2 115.2)">BFIN</text>
<text x="222.3" y="117.7" transform="rotate(-90 222.3 117.7)">COMM</text>
<text x="224.3" y="115.7" transform="rotate(-90 224.3 115.7)">ENBL</text>
<text x="226.3" y="117.7" transform="rotate(-90 226.3 117.7)">INLO</text>
<text x="228.4" y="114.7" transform="rotate(-90 228.4 114.7)">INHI</text>
<text x="255.9" y="118.3" transform="rotate(-90 255.9 118.3)">3</text>
<text x="258" y="118.3" transform="rotate(-90 258 118.3)">2</text>
<text x="258.1" y="114.1">1</text>
<text x="260" y="118.3" transform="rotate(-90 260 118.3)">4</text>
<text x="12.9" y="121.3">4</text>
<text x="18.5" y="121.3">2</text>
<text x="40.8" y="123.4">12</text>
<text x="46.5" y="120.2">RC0/PSMC1A</text>
<text x="46.5" y="124.3">RC1/PSMC1B/CCP2 RC6/PSMC2A/TX</text>
<text x="63.6" y="120.2">RC7/PSMC2B/RX</text>
<text x="81.1" y="123.4">17</text>
<text x="127.2" y="123.4">P$1*3</text>
<text x="128.8" y="125.4">P$2</text>
<text x="134" y="124.3">GND</text>
<text x="146.6" y="124.3">SPI_MISO</text>
<text x="156.8" y="125.4">P$23</text>
<text x="156.8" y="123.4">P$24</text>
<text x="213.2" y="122.4" transform="rotate(-90 213.2 122.4)">4</text>
<text x="217.3" y="122.4" transform="rotate(-90 217.3 122.4)">3</text>
<text x="221.4" y="122.4" transform="rotate(-90 221.4 122.4)">2</text>
<text x="225.4" y="122.4" transform="rotate(-90 225.4 122.4)">1</text>
<text x="265.6" y="125.4">1</text>
<text x="265.6" y="123.4">2</text>
<text x="265.6" y="121.3">3</text>
<text x="12.9" y="129.5">3</text>
<text x="12.9" y="131.5">4</text>
<text x="18.5" y="129.5">1</text>
<text x="18.5" y="131.5">2</text>
<text x="40.8" y="127.4">13</text>
<text x="40.8" y="131.5">14</text>
<text x="46.5" y="128.3">RC2/PSMC1C/CCP1RC5/PSMC1F/SDO</text>
<text x="81.1" y="131.5">15</text>
<text x="81.1" y="127.4">16</text>
<text x="128.8" y="127.4">P$3</text>
<text x="128.8" y="129.5">P$4</text>
<text x="128.8" y="131.5">P$5</text>
<text x="134" y="126.3">SPI_MOSI</text>
<text x="134" y="128.3">GPIO6</text>
<text x="134" y="130.4">GPIO7</text>
<text x="147.4" y="126.3">SPI_CSB</text>
<text x="149.4" y="130.4">GPIO5</text>
<text x="149.4" y="128.3">GPIO4</text>
<text x="156.8" y="131.5">P$20</text>
<text x="156.8" y="129.5">P$21</text>
<text x="156.8" y="127.4">P$22</text>
<text x="185.5" y="129.5">C</text>
<text x="189.4" y="129.5">A</text>
<text x="46.5" y="132.4">RC3/PSMC1D/SCL RC4/PSMC1E/SDA</text>
<text x="128.8" y="133.5">P$6</text>
<text x="128.8" y="135.6">P$7</text>
<text x="128.8" y="137.6">P$8</text>
<text x="134" y="132.4">RESET</text>
<text x="134" y="134.4">SPI_CLOCK</text>
<text x="134" y="136.5">PCM_CLK</text>
<text x="148.4" y="136.5">USB_D-</text>
<text x="149.4" y="134.4">GPIO2</text>
<text x="149.4" y="132.4">GPIO3</text>
<text x="156.8" y="137.6">P$17</text>
<text x="156.8" y="135.6">P$18</text>
<text x="156.8" y="133.5">P$19</text>
<text x="127.8" y="141.7">P$10</text>
<text x="128" y="143.7">P$11</text>
<text x="128.8" y="139.6">P$9</text>
<text x="134" y="138.5">PCM_SYNC</text>
<text x="134" y="140.5">PCM_IN</text>
<text x="134" y="142.6">PCM_OUT</text>
<text x="145.6" y="140.5">UART_CTS</text>
<text x="145.7" y="142.6">UART_RTS</text>
<text x="148" y="138.5">USB_D+</text>
<text x="156.8" y="143.7">P$14</text>
<text x="156.8" y="141.7">P$15</text>
<text x="156.8" y="139.6">P$16</text>
<text x="183.6" y="143.7">S</text>
<text x="193.4" y="143.7">D</text>
<text x="126.2" y="145.7">P$12*2</text>
<text x="134" y="144.6">VDD</text>
<text x="134" y="146.6">GND</text>
<text x="146.7" y="146.6">UART_RX</text>
<text x="146.9" y="144.6">UART_TX</text>
<text x="156.8" y="145.7">P$13</text>
<text x="186.8" y="147.6" transform="rotate(-90 186.8 147.6)">G</text>
<text x="186.9" y="144.6">S</text>
<text x="187.7" y="144.2" transform="rotate(-90 187.7 144.2)">G</text>
<text x="190.1" y="144.6">D</text>
<text x="136.8" y="154.3" transform="rotate(-90 136.8 154.3)">AIO1</text>
<text x="138.8" y="154.3" transform="rotate(-90 138.8 154.3)">GND</text>
<text x="140.9" y="154.3" transform="rotate(-90 140.9 154.3)">GPIO11</text>
<text x="142.9" y="154.3" transform="rotate(-90 142.9 154.3)">GPIO10</text>
<text x="144.9" y="154.3" transform="rotate(-90 144.9 154.3)">GPIO9</text>
<text x="147" y="154.3" transform="rotate(-90 147 154.3)">GPIO8</text>
<text x="149" y="154.3" transform="rotate(-90 149 154.3)">GND</text>
<text x="151" y="154.3" transform="rotate(-90 151 154.3)">AIO0</text>
<text x="85" y="156.4" transform="rotate(-90 85 156.4)">2.1</text>
<text x="135.9" y="160.5" transform="rotate(-90 135.9 160.5)">P$35</text>
<text x="137.9" y="160.5" transform="rotate(-90 137.9 160.5)">P$28</text>
<text x="140" y="160.5" transform="rotate(-90 140 160.5)">P$34</text>
<text x="142" y="160.5" transform="rotate(-90 142 160.5)">P$33</text>
<text x="144" y="160.5" transform="rotate(-90 144 160.5)">P$32</text>
<text x="146.1" y="160.5" transform="rotate(-90 146.1 160.5)">P$31</text>
<text x="150.1" y="160.5" transform="rotate(-90 150.1 160.5)">P$30</text>
<text x="76.4" y="164">2</text>
<text x="81.1" y="164.9">IN</text>
<text x="85.9" y="165">OUT</text>
<text x="85.9" y="163.3" transform="rotate(-90 85.9 163.3)">TAB</text>
<text x="93.3" y="164">3</text>
<text x="148.1" y="162.1" transform="rotate(-90 148.1 162.1)">P$29*2</text>
<text x="85" y="173.3" transform="rotate(-90 85 173.3)">1</text>
<text x="85.9" y="168.6" transform="rotate(-90 85.9 168.6)">GND</text>
<text x="161.8" y="176.3">1</text>
<text x="161.8" y="178.3">3</text>
<text x="168.6" y="176.3">2</text>
<text x="168.6" y="178.3">4</text>
<text x="161.8" y="180.3">5</text>
<text x="161.8" y="182.4">7</text>
<text x="168.6" y="180.3">6</text>
<text x="168.6" y="182.4">8</text>
</g>
<g font-size="1.9" fill="#800000">
<text x="100.1" y="71.4">VCC</text>
<text x="105.7" y="70.3">NC/TS</text>
<text x="100.1" y="79.5">GND</text>
<text x="107.7" y="79.5">OUT</text>
</g>
<g font-size="1.6" fill="#808080">
<text x="74.1" y="33.1">VCC1</text>
<text x="188.1" y="37.2">VCC1</text>
<text x="110.8" y="55.5" transform="rotate(-90 110.8 55.5)">VCC1</text>
<text x="12.6" y="75.8">LED1</text>
<text x="18.2" y="75.8">RED</text>
<text x="12.6" y="84">LED2</text>
<text x="18.2" y="84">GREEN</text>
<text x="182" y="79.9">VCC1</text>
<text x="212.8" y="88">VCC1</text>
<text x="132.1" y="113.1">BT1</text>
<text x="144.3" y="113.1">RN42-I/RM</text>
<text x="183.5" y="126.7">LED3</text>
<text x="189.1" y="126.7">GREEN</text>
</g>
</svg>
